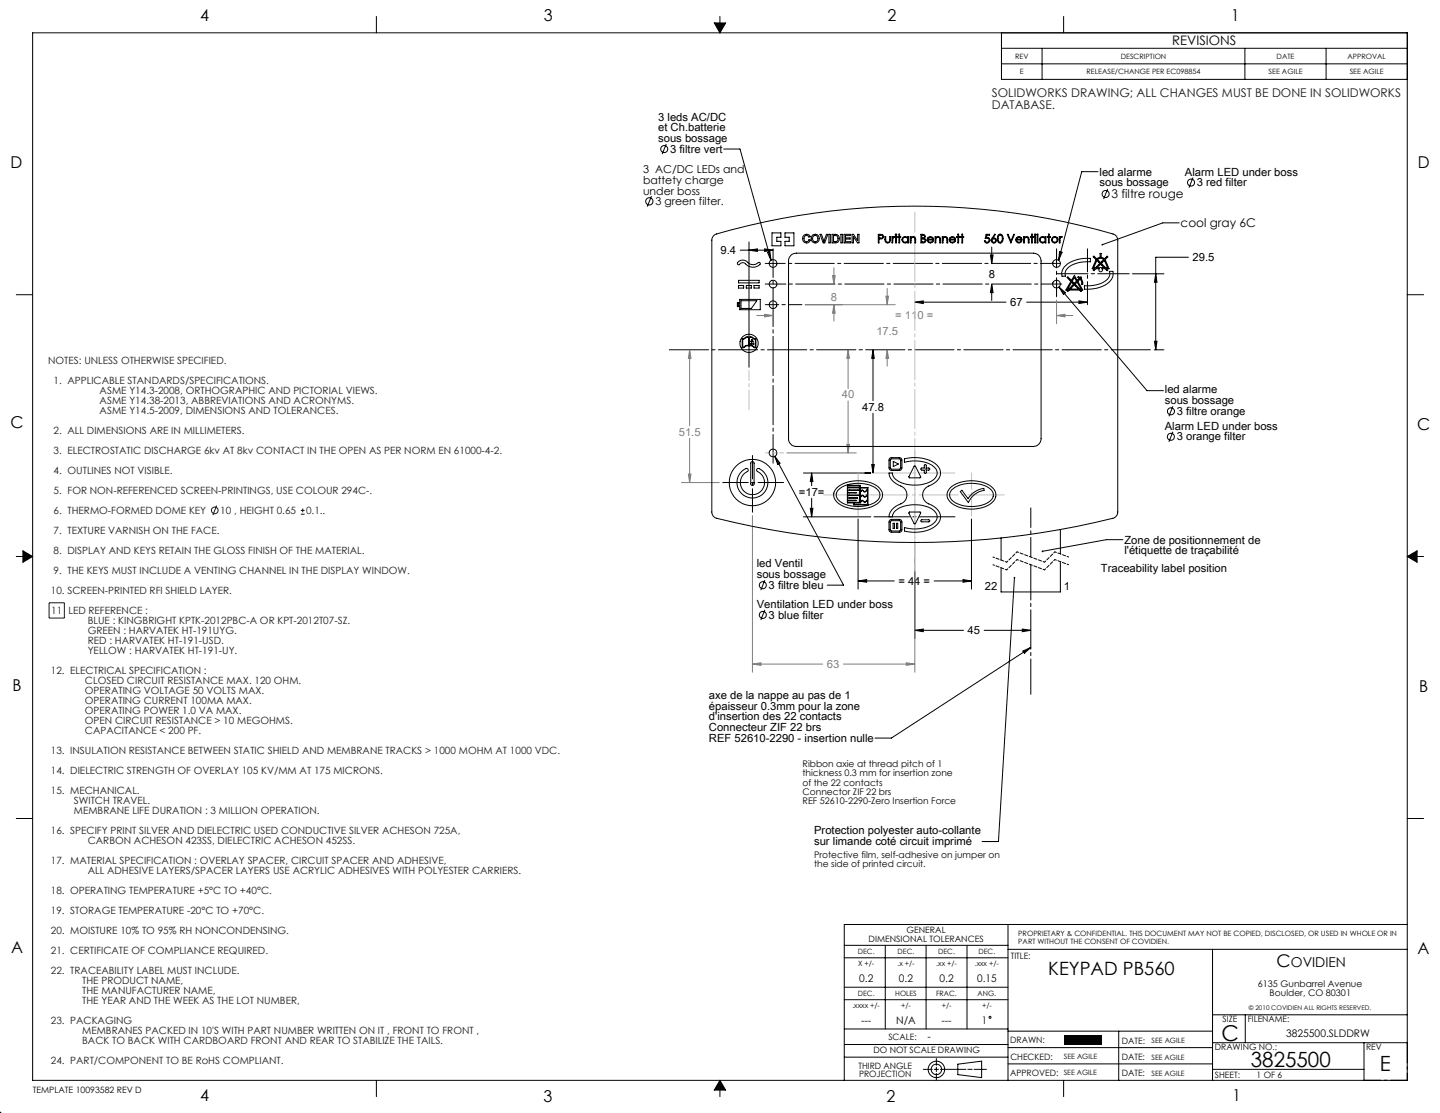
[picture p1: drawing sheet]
<svg xmlns="http://www.w3.org/2000/svg" width="559mm" height="432mm" viewBox="0 0 559 432" stroke-linecap="round" stroke-linejoin="round" font-family="sans-serif">
<g fill="none" stroke="#000" stroke-width=".39">
<path d="M12.7 12.7h533.4v406.4h-533.4zM146.1 6.4v6.3M277.2 8.9h4.4l-2.2 3.8zM279.4 6.4v6.3M388.6 12.7v18.1h157.5M388.6 18.7h157.5M404.4 18.7v12.1M412.7 6.4v6.3M483.1 18.7v12.1M514.6 18.7v12.1M388.6 24.8h157.5M258.6 55.9l-1.6 3.9"/>
<path d="M280.8 57.8h6.4l12 43.2M252.8 76.1l-1.6 4.1M426.1 66.6h-6.3l-9 34.4M429.8 73.3l-1.5 3.9M463 68.9l-1.6 3.9M287.2 97.1h12.8M290.7 97.1l3.2-.5v.9zM290.7 93.9v48.6M296.7 96.6l3.3 .5-3.3 .4zM297.8 97.9l1-.3 .4 3.4zM384.3 98.9h1.1l-.6 3.3zM384.8 95.8v6.4"/>
<path d="M411.2 97.6l.9 .3-1.3 3.1zM457.6 86.5h-6.4l-23.4 8.4M461.2 99.8h-12.7v35.9M6.3 114.3h6.4M355 117.2l3.3-.5v1.1zM355 117.2h35.4M384.8 110.2l.6 3.3h-1.1zM384.8 110.2v6.4M398.4 117.2h23.6M410.9 111.4l34.2 40.2h6.3M410.9 111.4l2.6 2.2-.8 .6zM418.7 116.7l3.3 .5-3.3 .6z"/>
<path d="M439.5 106.2h12.2M448.5 106.2l.5 3.3h-1zM546.1 114.3h6.4M338.8 135.7l.5 3.3h-1zM338.8 135.7v19.8M447.9 135.7h3.8M448 132.4h1l-.5 3.3zM455.2 157.6l-1.6 3.9M300.7 177.1l26.6 49.9h-6.3M300.7 177.1l2 2.6-.9 .5zM338.8 160.3v23.2M455.2 167.5l-1.6 3.9"/>
<path d="M311.8 183.5h26.1M314.4 197.2h1.1l-.5 3.3zM315 183.5l.5 3.3h-1.1zM315 183.5v5M315 193.3v7.2M338.3 180.2h1l-.5 3.3zM6.3 215.9h6.4M8.9 213.7l3.8 2.2-3.8 2.2zM311.8 200.5h26.1M333 201.4v27.2M377 201.4v27.2M435.7 209.4h-6.3l-24.9 4.5"/>
<path d="M546.1 215.9h6.3M546.1 215.9l3.8-2.2v4.4zM296.8 225.1l-1.6 3.9M296.8 236.6l-1.6 3.9M333 225.4l3.3-.5v1zM333 225.4h14M355 221.8v25.9M362.5 225.4h14.5M373.7 224.9l3.3 .5-3.3 .5zM393.7 224.2l-6.2 102.3h-6.4M355 244.5l3.3-.4v1zM355 244.5h18.9"/>
<path d="M381.9 244.5h18.1M396.7 244.1l3.3 .4-3.3 .6zM396.9 252.6l3.1-1.4-2.5 2.2zM400 251.2l-54.1 35.1h-6.4M6.3 317.5h6.4M546.1 317.5h6.4M391.2 358.7v60.4M546.1 358.7h-218.5v60.4M327.6 366.7h63.6M327.6 371.6h63.6M343.5 366.8v32.4M359.4 366.8v32.4"/>
<path d="M375.2 366.8v32.4M391.2 368.3h154.9M470.5 368.3v50.8M327.6 399.2h63.6M327.6 383h63.6M327.6 387.8h63.6M470.5 393.7h75.6M483.2 393.7v10.8M146.1 419.1v6.3M279.4 419.1v6.3M279.4 419.1l2.2 3.8h-4.4zM327.6 405.2h63.6"/>
<path d="M327.6 410.1h63.6M358.3 414.9h3.5M362.5 414.9h1.7M363.4 410.7v2.6M363.4 414.1v1.6M363.4 416.5v2.6M364.9 414.9h9.9M371.7 412.9l9.2-1.2v6.4l-9.2-1.2zM375.6 414.9h1.7M378 414.9h4.8M391.2 400h79.3M391.2 412.7h79.3"/>
<path d="M391.2 406.4h79.3M412.7 419.1v6.3M434.1 400v19.1M470.5 414.9h58.8M470.5 404.5h75.6M529.3 404.5v14.6M-.1 431.8h.6M0 431.7l.1 .1M0 431.3v.5l.4-.4"/>
<circle cx="257.8" cy="57.8" r="1.36"/>
<circle cx="252" cy="78.1" r="1.41"/>
<circle cx="429" cy="75.3" r="1.36"/>
<circle cx="462.2" cy="70.8" r="1.36"/>
<circle cx="454.4" cy="159.6" r="1.36"/>
<circle cx="454.4" cy="169.5" r="1.36"/>
<circle cx="296" cy="227" r="1.36"/>
<circle cx="296" cy="238.6" r="1.36"/>
<circle cx="384.2" cy="394.7" r=".39"/>
<circle cx="363.4" cy="414.9" r="2.02"/>
<circle cx="363.4" cy="414.9" r="3.2"/>
</g>
<path d="M297 110.2h115M546.1 404.5v14.6" fill="none" stroke="#000" stroke-width=".39" stroke-dasharray="15.2 1.3 1.3 1.3" stroke-dashoffset="7.3"/>
<path d="M529.3 419.1h16.8" fill="none" stroke="#000" stroke-width=".39" stroke-dasharray="15.2 1.3 1.3 1.3" stroke-dashoffset="8.8"/>
<path d="M277.2 8.9l2.2 3.8v-3.8zM279.4 8.9v3.8l2.2-3.8zM546.1 215.9h3.8v-2.2zM546.1 215.9l3.8 2.2v-2.2zM279.4 419.1v3.8h2.2zM279.4 419.1l-2.2 3.8h2.2zM8.9 215.9v2.2l3.8-2.2zM8.9 213.7v2.2h3.8z" fill-rule="evenodd" fill="#000"/>
<g fill="none" stroke="#191924" stroke-width=".39">
<path d="M84.1 196.1l-1.5 3.7M116.7 199.5h1.5M116.7 198h1.5M117.5 197.3v1.5M19 233.9h6v5.9h-6z"/>
<circle cx="83.3" cy="198" r="1.29"/>
</g>
<g fill="none" stroke="#808080" stroke-width=".39">
<path d="M312.5 118.2h35M323.1 106.9h1l-.5 3.3zM323.6 118.2l.5 3.3h-1zM323.6 103.9v6.3M323.6 118.2v6.4M343.8 114.9h1l-.5 3.3zM344.3 111.9v6.3M410 116.5v9.1M267.6 135.7v29.5M267.6 135.7l.5 3.3h-1zM293.7 122.4h6.3M296.7 121.9l3.3 .5-3.3 .5z"/>
<path d="M329.1 135.7v15M329.1 135.7l.5 3.3h-1zM344.3 135.7v6.4M344.3 135.7l.5 3.3h-1zM410 122.4l3.3-.5v1zM410 122.4h6.3M329.1 155.6v20.1M267.6 170v17.2M305.3 175.7h27M328.6 172.4h1l-.5 3.3zM264.4 187.2h14.8M267.1 183.9h1l-.5 3.3z"/>
<path d="M292 200v60.8M355 210v50.8M292 257.6h27.2M292 257.6l3.3-.5v1zM327.3 257.6h27.7M351.7 257.1l3.3 .5-3.3 .5z"/>
</g>
<path d="M390.7 218.1l-5.4-2M414.7 219.1l-5.4-2M414.7 216.1l-5.4-2M390.7 221.1l-5.4-2" fill="none" stroke="#000" stroke-width=".39" stroke-dasharray="1.3 .6" stroke-dashoffset=".6"/>
<path d="M394.7 217.1l-4 4M394.7 214.1l-4 4M405.3 218.1l-10.6-4M409.3 217.1l-4 4M409.3 214.1l-4 4M405.3 221.1l-10.6-4" fill="none" stroke="#000" stroke-width=".39" stroke-dasharray="1.3 .6" stroke-dashoffset=".7"/>
<path d="M370.6 200.5h-31.4M400 219.1v50.3" fill="none" stroke="#000" stroke-width=".39" stroke-dasharray="15.2 1.3 1.3 1.3" stroke-dashoffset="1.5"/>
<path d="M297 102.2h114.5" fill="none" stroke="#000" stroke-width=".39" stroke-dasharray="15.2 1.3 1.3 1.3" stroke-dashoffset="7.5"/>
<path d="M297 118.2h14.2" fill="none" stroke="#000" stroke-width=".39" stroke-dasharray="15.2 1.3 1.3 1.3" stroke-dashoffset="10"/>
<path d="M300 96.5v83.2" fill="none" stroke="#000" stroke-width=".39" stroke-dasharray="15.2 1.3 1.3 1.3" stroke-dashoffset="4.1"/>
<path d="M410 96.5v18.6" fill="none" stroke="#000" stroke-width=".39" stroke-dasharray="15.2 1.3 1.3 1.3" stroke-dashoffset="7.8"/>
<path d="M422 96.5v21.7" fill="none" stroke="#000" stroke-width=".39" stroke-dasharray="15.2 1.3 1.3 1.3" stroke-dashoffset="6.3"/>
<path d="M410 106.2h28.2" fill="none" stroke="#000" stroke-width=".39" stroke-dasharray="15.2 1.3 1.3 1.3" stroke-dashoffset="3.1"/>
<path d="M292 176.7v22" fill="none" stroke="#000" stroke-width=".39" stroke-dasharray="15.2 1.3 1.3 1.3" stroke-dashoffset="6.1"/>
<path d="M280.4 187.2h23.7" fill="none" stroke="#000" stroke-width=".39" stroke-dasharray="15.2 1.3 1.3 1.3" stroke-dashoffset="5.3"/>
<path d="M259.5 135.7h187.1" fill="none" stroke="#000" stroke-width=".39" stroke-dasharray="15.2 1.3 1.3 1.3" stroke-dashoffset="-.2"/>
<path d="M400 197.1v19" fill="none" stroke="#000" stroke-width=".39" stroke-dasharray="15.2 1.3 1.3 1.3" stroke-dashoffset="7.6"/>
<path d="M355 219.1v1.4" fill="none" stroke="#c0c0c0" stroke-width=".39" stroke-dasharray="15.2 1.3 1.3 1.3"/>
<path d="M297 175.7h7.1" fill="none" stroke="#c0c0c0" stroke-width=".39" stroke-dasharray="15.2 1.3 1.3 1.3" stroke-dashoffset="13.6"/>
<path d="M290.7 159v-15.2" fill="none" stroke="#c0c0c0" stroke-width=".39" stroke-dasharray="15.2 1.3 1.3 1.3" stroke-dashoffset="7.6"/>
<path d="M319.6 192h70.1" fill="none" stroke="#c0c0c0" stroke-width=".39" stroke-dasharray="15.2 1.3 1.3 1.3" stroke-dashoffset="1.1"/>
<path d="M355 175v33.8" fill="none" stroke="#c0c0c0" stroke-width=".39" stroke-dasharray="15.2 1.3 1.3 1.3" stroke-dashoffset=".3"/>
<path d="M333 183.5v16.6M377 183.5v16.6" fill="none" stroke="#c0c0c0" stroke-width=".39" stroke-dasharray="15.2 1.3 1.3 1.3" stroke-dashoffset="8.9"/>
<path d="M355 82.3v133.8" fill="none" stroke="#c0c0c0" stroke-width=".39" stroke-dasharray="15.2 1.3 1.3 1.3" stroke-dashoffset="7.4"/>
<path d="M370.6 183.5h-31.4" fill="none" stroke="#c0c0c0" stroke-width=".39" stroke-dasharray="15.2 1.3 1.3 1.3" stroke-dashoffset="1.5"/>
<g fill="#000">
<path d="M355 117.2l3.3-.5v1.1zM418.7 116.7l3.3 .5-3.3 .6zM338.8 135.7l.5 3.3h-1zM338.3 180.2h1l-.5 3.3zM315 183.5l.5 3.3h-1.1zM314.4 197.2h1.1l-.5 3.3zM373.7 224.9l3.3 .5-3.3 .5zM333 225.4l3.3-.5v1zM396.7 244.1l3.3 .4-3.3 .6zM355 244.5l3.3-.4v1zM384.8 110.2l.6 3.3h-1.1zM384.3 98.9h1.1l-.6 3.3zM296.7 96.6l3.3 .5-3.3 .4zM290.7 97.1l3.2-.5v.9zM448 132.4h1l-.5 3.3zM448.5 106.2l.5 3.3h-1z"/>
<path d="M393.4 223.9a.34 .34 0 0 0 .1 .6 .34 .34 0 0 0 .5-.3 .34 .34 0 0 0-.3-.4v.4v-.4zM427.6 94.7l-.1 .3 .3-.1-.3 .1a.34 .34 0 0 0 .4 .2 .34 .34 0 0 0 .2-.5 .34 .34 0 0 0-.5 0zM404.2 213.7v.3l.3-.1-.3 .1a.34 .34 0 0 0 .5 .2 .34 .34 0 0 0 .1-.6 .34 .34 0 0 0-.6 .1z"/>
</g>
<path d="M296.7 121.9l3.3 .5-3.3 .5zM410 122.4l3.3-.5v1zM329.1 135.7l.5 3.3h-1zM328.6 172.4h1l-.5 3.3zM323.1 106.9h1l-.5 3.3zM323.6 118.2l.5 3.3h-1zM267.1 183.9h1l-.5 3.3zM267.6 135.7l.5 3.3h-1zM292 257.6l3.3-.5v1zM351.7 257.1l3.3 .5-3.3 .5zM343.8 114.9h1l-.5 3.3zM344.3 135.7l.5 3.3h-1z" fill="#808080"/>
<g fill="none" stroke="#000" stroke-width=".39">
<path d="M277 91.4l.3-.3a276.9 276.9 0 0 1 155.3 0l.9 .9 .2 1.2v105.4a2.48 2.48 0 0 1-1.9 2.5 316.9 316.9 0 0 1-154.4-.3l-.9-1-.3-1.2v-105.4l.3-1.2zM299.6 90.3h3.4v1.7h-1.6v1.6h1.6v1.8h-3.4zM304.6 90.3h3.5v5.1h-3.5v-1.8h1.6v-1.6h-1.6zM306.9 99.1l.9-.6 1.2-.3h92a3 3 0 0 1 3 3v69a3 3 0 0 1-3 3h-92a3 3 0 0 1-3-3v-69l.2-1.1zM312 91.3a1.48 1.48 0 0 1 2.4 .6l-.5 .1a1.08 1.08 0 0 0-1.6-.5 1.08 1.08 0 0 0-.3 1.6 .95 .95 0 0 0 1.7 .4l.2-.5 .5 .1a1.63 1.63 0 0 1-2.5 .8 1.63 1.63 0 0 1 .1-2.6zM318.2 90.9h.6l.9 2.7 1-2.7h.5l-1.2 3.3h-.6zM321.7 90.9h.5v3.3h-.5zM322.9 90.9a2.08 2.08 0 0 1 2.8 1.1 1.65 1.65 0 0 1-1.6 2.2h-1.2zM323.5 91.4a1.27 1.27 0 0 1 1.7 1.2 1.27 1.27 0 0 1-1.7 1.2zM326.3 90.9h.6v3.3h-.6zM327.6 90.9h2.4v.5h-1.9v.9h1.8v.4h-1.8v1.1h2v.4h-2.5zM330.7 90.9h.5l1.6 2.4v-2.4h.5v3.3h-.5l-1.6-2.4v2.4h-.5z"/>
<path d="M340.8 90.9h.7a1.01 1.01 0 0 1 1.4 1 1.01 1.01 0 0 1-1.5 .8h-.3v1.5h-.3zM341.1 91.3h.6a.6 .6 0 0 1 .8 .5 .6 .6 0 0 1-.8 .6h-.6zM343.4 91.8h.3v1.1a.81 .81 0 0 0 .8 1.1 .81 .81 0 0 0 .8-1.1v-1.1h.2v1.2a1.09 1.09 0 0 1-1.1 1.3 1.09 1.09 0 0 1-1-1.3zM346.1 91.8h.3v.4l.5-.4 .4 .1a1.25 1.25 0 0 0-.9 1.5v.8h-.3zM347.6 91.8h.2v2.4h-.2zM348.8 90.8h.3v1h.4v.3h-.4v2.1h-.3v-2.1h-.4v-.3h.4zM350.4 92a1.26 1.26 0 0 1 1.8 .3v-.5h.3v2.4h-.3v-.4a1.27 1.27 0 0 1-1.8 .1 1.27 1.27 0 0 1 0-1.9zM353.2 91.8h.3v.5l.9-.5 .6 .2 .3 .6v1.6h-.3v-1.1a.83 .83 0 0 0-.9-1 .83 .83 0 0 0-.6 1.2v.9h-.3zM357.4 90.9h.6a.84 .84 0 0 1 1 .5 .84 .84 0 0 1-.3 1 .93 .93 0 0 1 .6 1.1 .93 .93 0 0 1-1.1 .7h-.8zM357.6 92.7a.78 .78 0 0 1 1.1 0 .78 .78 0 0 1 0 1.1l-1.1 .1zM357.6 91.3l1 .1a.69 .69 0 0 1-.1 .9 .69 .69 0 0 1-.9 0zM360.1 92.2a1.24 1.24 0 0 1 1.4-.3 1.24 1.24 0 0 1 .8 1.2h-2.2l.6 .8 1.4-.3a1.24 1.24 0 0 1-1.8 .5 1.24 1.24 0 0 1-.2-1.9z"/>
<path d="M360.4 92.3a.99 .99 0 0 1 1.6 .5h-1.8zM362.9 91.8h.2v.5l1-.5 .6 .2 .3 2.2h-.3v-1.1a.84 .84 0 0 0-1-1 .84 .84 0 0 0-.6 1.2v.9h-.2zM365.7 91.8h.2v.5l1-.5 .6 .2 .3 2.2h-.3v-1.1a.84 .84 0 0 0-1-1 .84 .84 0 0 0-.6 1.2v.9h-.2zM368.7 92.2a1.22 1.22 0 0 1 1.4-.3 1.22 1.22 0 0 1 .7 1.2h-2.1l.5 .8h.6l.6-.4 .3 .1a1.24 1.24 0 0 1-1.8 .5 1.24 1.24 0 0 1-.2-1.9zM369 92.3a.99 .99 0 0 1 1.5 .5h-1.8zM371.7 90.8h.3v1h.4v.3h-.4v2.1h-.3v-2.1h-.4v-.3h.4zM373.3 90.8h.3v1h.4v.3h-.4v2.1h-.3v-2.1h-.4v-.3h.4zM382.7 90.9h1.3v.4h-1.1l-.2 .8a1.09 1.09 0 0 1 1.4 .8 1.09 1.09 0 0 1-.8 1.3 1.09 1.09 0 0 1-1.3-.8h.3a.8 .8 0 0 0 1 .5 .8 .8 0 0 0 .5-1.1 .8 .8 0 0 0-1.2-.3l-.3 .1zM386 90.8l.2 .2-.8 1.4a1.04 1.04 0 0 1 1.2 1 1.04 1.04 0 0 1-1.4 .9 1.04 1.04 0 0 1-.4-1.6zM387.3 91.2a1.19 1.19 0 0 1 1.6-.1 1.19 1.19 0 0 1 .4 1.5 1.22 1.22 0 0 1-1.2 1.7 1.22 1.22 0 0 1-1.1-1.7zM387.7 91.3l.2-.1a1.4 1.4 0 0 1 1.1 1.4 1.4 1.4 0 0 1-1.1 1.3l-.6-.9zM390.9 90.9h.3l1.1 2.6 1.1-2.6h.3l-1.4 3.3z"/>
<path d="M394.4 92.2a1.24 1.24 0 0 1 1.5-.3 1.24 1.24 0 0 1 .7 1.2h-2.1l.5 .8 1.5-.3a1.24 1.24 0 0 1-1.8 .5 1.24 1.24 0 0 1-.3-1.9zM394.8 92.3a.95 .95 0 0 1 1.5 .5h-1.8zM397.2 91.8h.3v.5l.9-.5 .6 .2 .3 .6v1.6h-.3v-1.1a.84 .84 0 0 0-.9-1 .84 .84 0 0 0-.6 1.2v.9h-.3zM400.3 90.8h.3v1h.4v.3h-.4v2.1h-.3v-2.1h-.4v-.3h.4zM401.5 91.8h.3v2.4h-.3zM402.5 90.8h.3v3.4h-.3zM403.8 92a1.22 1.22 0 0 1 1.8 .3v-.5h.3v2.4h-.3v-.4a1.25 1.25 0 0 1-1.9 .1 1.25 1.25 0 0 1 .1-1.9zM406.9 90.8h.2v1h.5v.3h-.5v2.1h-.2v-2.1h-.5v-.3h.5zM411.1 91.8h.2v.4l.5-.4 .4 .1a1.25 1.25 0 0 0-.9 1.5v.8h-.2zM424.5 99.4l.9 .8-.3 .3-.9-.8zM426.9 98.3h.4v1.5l1 .4 .6 .6 1.5 3.4h-1l.5 .5-.3 .3-.8-.8h-1.2a.7 .7 0 0 1 0 1 .7 .7 0 0 1-1 0 .7 .7 0 0 1 0-1h-1.3l-.8 .8-.3-.3 .5-.5h-.9l1.5-3.3 .7-.8 .9-.3zM429.6 99.4l.3 .3-.9 .8-.2-.3z"/>
<path d="M286.5 117.8h.6v.8h-.6zM286.6 110.8h2v1h-2zM286.6 108.8h8v.9h-8zM286.6 101.5a2.79 2.79 0 0 1 4.1 .7 3.4 3.4 0 0 0 3.9-.4l.4 .3a3.1 3.1 0 0 1-4.4 1.2l-.7-.4a1.78 1.78 0 0 0-3.1-.2l-.7-.5zM287.1 116.2h7.9v4h-7.9v-1.2l-1-.1v-1.4l1-.1zM287.6 116.7h6.1l-2.1 3h-4zM289.6 110.8h2v1h-2zM292.6 110.8h2v1h-2zM413 103.6a12.6 12.6 0 0 1 10.1-3.3v1.3a10.9 10.9 0 0 0-9.3 3.1 2.83 2.83 0 0 0-.3 2.5h-1.4a3.8 3.8 0 0 1 .9-3.6zM414.4 107.4l.8 .9-.3 .3-.8-.9zM414.9 112.5h4M414.9 111.9l.3 .3-.8 .9-.3-.3z"/>
<path d="M415.2 112.2h3.5M415.2 108.8l.3-.2 .8 .8-.2 .3zM415.6 109.2l-2 3.3h.7M415.8 108.8l1.1-2 1.1 2M415.9 109.5l-1.6 2.7h.4M416.1 110.8l.2 .3-.8 .8-.3-.2zM416.1 109.1l.8-1.5 .9 1.5M416.3 110l.9-.3 .3 .8-.9 .3zM417.5 109.4l.8-.8 .3 .2-.8 .9zM417.8 110.8l.8 .9-.3 .2-.8-.8zM418 109.5l1.5 2.7h-.4M418.3 109.2l1.9 3.3h-.7"/>
<path d="M418.9 111.9l.8 .9-.2 .3-.9-.9zM419.2 107.7l-.8-.5-.1 .4 .6 .4M419.5 108l.5 1.1 .2 1.2h-.4l-.1-1.1-.5-.9M419.5 107.4l.2 .3-.8 .9-.3-.3zM420.8 110.8a10.8 10.8 0 0 0 9.4-3 2.54 2.54 0 0 0 .3-2.5h1.4a5.2 5.2 0 0 1-4.1 5.8l-3.3 .9-3.7 .2zM425.4 100.8h.1M425.9 100.8a1.66 1.66 0 0 1 2.4-.1l-.7 .7 .3 .2 .7-.6 1.2 2.8h-1.3l.3-.2-.9-.8-.3 .2 .8 .8h-2.7l.8-.8-.3-.2-.8 .8 .2 .2h-1.2l1.2-2.7 .6 .5 .3-.2zM426.8 101.6l.8 .3-.2 .9-.9-.3zM288 131.4l.9-.2a3.3 3.3 0 0 1 3.2-.3l1.2 .5v3.5l-.8-.2a3.3 3.3 0 0 0-3.3-.3l-.7 .5h-.5zM288.2 131.6l1.5-.7 .9 .1v3.1h-1.2l-1.2 .6zM290.8 131a1.54 1.54 0 0 1 1.8 .6h.5v3.1l-1.2-.6h-1.1zM291.3 132.4h.9v.9l.3 .2h-1.2l.3-.1v-.9z"/>
<path d="M291.5 179.2l.7-.1 .4 .6v8a.65 .65 0 0 1-.6 .7 .65 .65 0 0 1-.7-.7v-8zM345.3 177.8l.7-.3h3a.96 .96 0 0 1 1 1v3a1.03 1.03 0 0 1-1 1h-3l-.7-.3-.3-.7v-3zM345.6 178.1h3.8v3.8h-3.8zM346.6 179l2 1-2 1zM287.9 182.8a1.84 1.84 0 0 1 2.3-.9l.1 .7a4.8 4.8 0 0 0-1.4 8.2 4.8 4.8 0 0 0 7.8-3 5.2 5.2 0 0 0-3-5.2v-.5l.3-.3a6 6 0 0 1 3.2 8.2 6 6 0 0 1-8.6 2.3 6 6 0 0 1-1.4-8.8zM324.7 189.4a13.5 13.5 0 0 1 16.6 0 3.9 3.9 0 0 1-1.4 6.4 13.9 13.9 0 0 1-15.2-1.1 3.6 3.6 0 0 1 0-5.3zM325.2 190.2a12.6 12.6 0 0 1 12.4-2 4.2 4.2 0 0 1 3.7 4.7 8.7 8.7 0 0 1-8 3.6 9.4 9.4 0 0 1-8.5-3.3 2.56 2.56 0 0 1 .4-3zM328.8 188.3h5v.8h3v6.8h-5.5v-.8h-2.5zM329 188.5h4.6v6.4h-4.6zM329.5 189.1h3.6v.2h-3.6zM329.5 190.1l3.6 .1zM329.5 192.1h3.6v.2h-3.6z"/>
<path d="M329.5 191.1h2.7v.2h-2.7zM329.5 193.1h3.2v.2h-3.2zM329.5 194.1h2.7v.2h-2.7zM333.8 189.3h2.8v6.4h-5.1v-.6h2.3zM334.4 192.2l.3-.1 .9 .6 .8-.6-.8 .8-1-.6-.6 .5zM334.4 194.1h.3l.8 .6 .9-.6v.2l-.8 .6-.9-.6-.7 .5zM334.4 190.1l1.2 .6 .8-.7-.4 .7-.5 .2a.76 .76 0 0 0-.7-.6 .76 .76 0 0 0-.8 .4zM345 183.5h1.3a5.2 5.2 0 0 0 4.5 4.1 13.1 13.1 0 0 0 11.9-1.9 3.2 3.2 0 0 0-1.2-5.3 14.3 14.3 0 0 0-10.5-1v-1.4a13.7 13.7 0 0 1 12.8 2.7 4.3 4.3 0 0 1-1.5 6.9l-.9 .5a3.9 3.9 0 0 0-3.4 3.9 3.9 3.9 0 0 0 3.4 3.9 5 5 0 0 1 3.3 6.1 10.4 10.4 0 0 1-10.1 4.5l-3.6-.5v-1.3a13 13 0 0 0 11.8-2.1 3.2 3.2 0 0 0-1.4-5.3 13.7 13.7 0 0 0-13.9 .8l-.9 1.2-.3 1.2h-1.3a6.1 6.1 0 0 1 4.6-5 3.8 3.8 0 0 0 2.3-4.1 3.8 3.8 0 0 0-3.3-3.3l-2.4-1.7-.9-1.4zM352.7 198.8h4.6l-2.1 4.4-.5-.1zM354.8 180.8h.4l2.1 4.2-.1 .3-4.2 .1-.3-.2zM357.4 181.7l1.3-.1v-1a.39 .39 0 0 1 .4-.4 .39 .39 0 0 1 .3 .4v1h1a.4 .4 0 0 1 .4 .4 .4 .4 0 0 1-.4 .4h-1v.9a.39 .39 0 0 1-.3 .4 .39 .39 0 0 1-.4-.4v-.9h-1.2zM359.1 182h.1"/>
<path d="M368.7 189.4a13.5 13.5 0 0 1 16.6 0 3.9 3.9 0 0 1-1.4 6.4 14 14 0 0 1-15.2-1.1 3.6 3.6 0 0 1 0-5.3zM369.4 190a13 13 0 0 1 14.9-.3 2.95 2.95 0 0 1-.7 5.1 13.4 13.4 0 0 1-14.2-.7l-.4-.6a2.7 2.7 0 0 1 .4-3.5zM372.6 190.7l.7-.5 2.4 3.3a8.5 8.5 0 0 1 6.1-4l.1 .7a7.8 7.8 0 0 0-6.1 4.8zM345.3 201.8l.7-.3h3a1.02 1.02 0 0 1 1 1v3a.96 .96 0 0 1-1 1h-3a.96 .96 0 0 1-1-1v-3zM345.6 202.2h3.8v3.7h-3.8zM346.6 203h.5v2h-.5zM347.9 203h.5v2h-.5zM357.3 201.9l.4-.3h2.7a.41 .41 0 0 1 .4 .5 .41 .41 0 0 1-.4 .4h-2.7zM388.5 208.7v8.6M411.5 205.4v9.5M411.5 217.9v11.8h-23v-9.4"/>
<circle cx="316.4" cy="92.6" r="1.66"/>
<circle cx="316.4" cy="92.5" r="1.17"/>
<circle cx="347.7" cy="91" r=".26"/>
<circle cx="351.3" cy="93" r=".97"/>
<circle cx="385.7" cy="93.3" r=".69"/>
<circle cx="401.7" cy="91" r=".26"/>
<circle cx="404.6" cy="93" r=".98"/>
<circle cx="409.3" cy="93" r=".95"/>
<circle cx="409.3" cy="93" r="1.25"/>
<circle cx="300" cy="102.2" r="1.51"/>
<circle cx="300" cy="118.2" r="1.5"/>
<circle cx="300" cy="110.2" r="1.5"/>
<circle cx="410" cy="110.2" r="1.51"/>
<circle cx="410" cy="102.2" r="1.5"/>
<circle cx="290.7" cy="133.2" r="3.5"/>
<circle cx="291.8" cy="131.9" r=".25"/>
<circle cx="300" cy="175.7" r="1.5"/>
<circle cx="292" cy="187.2" r="9"/>
</g>
<path d="M412.8 401.7h14.8v3.8h-14.8z" fill="#000"/>
<text font-size="8.5" x="474" y="403.8">C</text>
<g font-size="8.1">
<text x="485.4" y="414">3825500</text>
<text x="535.4" y="415.6">E</text>
</g>
<text font-size="7.1" x="406.8" y="378.1">KEYPAD PB560</text>
<text font-size="6.8" x="495.4" y="375.2">C</text>
<g font-size="6.3">
<text x="77.6" y="8">4</text>
<text x="211" y="8.1">3</text>
<text x="344.3" y="8.1">2</text>
<text x="477.8" y="8.1">1</text>
<text x="4" y="65.2">D</text>
<text x="550.1" y="65.2">D</text>
<text x="4.1" y="166.2">C</text>
<text x="549.9" y="166.7">C</text>
<text x="4.8" y="268.1">B</text>
<text x="550.7" y="268.4">B</text>
<text x="4.3" y="369.9">A</text>
<text x="550.1" y="370">A</text>
<text x="77.6" y="427.1">4</text>
<text x="210.9" y="427.4">3</text>
<text x="344" y="427.4">2</text>
<text x="478.3" y="427">1</text>
</g>
<text font-size="5.3" x="500.9" y="375.2">OVIDIEN</text>
<text font-size="5.1" x="454.9" y="17.6">REVISIONS</text>
<g font-size="4.7" fill="#191924">
<text x="384.9" y="37.8">SOLIDWORKS DRAWING; ALL CHANGES MUST BE DONE IN SOLIDWORKS</text>
<text x="384.9" y="42.3">DATABASE.</text>
</g>
<g font-size="4.7">
<text x="431.3" y="76.8">3 filtre rouge</text>
<text x="458.2" y="88.2">cool gray 6C</text>
</g>
<g font-size="4.4">
<text x="255.4" y="46.8">3 leds AC/DC</text>
<text x="255.4" y="50.9">et Ch.batterie</text>
<text x="255.4" y="55.1">sous bossage</text>
<text x="260" y="59.3">3 filtre vert</text>
<text x="426.7" y="68.1">led alarme</text>
<text x="459.8" y="68.1">Alarm LED under boss</text>
<text x="426.7" y="72.3">sous bossage</text>
<text x="464.5" y="72.3">3 red filter</text>
<text x="279.6" y="98.5">9.4</text>
<text x="462.8" y="101.2">29.5</text>
<text x="383.7" y="108">8</text>
<text x="392" y="118.7">67</text>
<text x="452" y="152.7">led alarme</text>
<text x="334.6" y="159.3">47.8</text>
<text x="452" y="156.8">sous bossage</text>
<text x="456.7" y="161">3 filtre orange</text>
<text x="452" y="166.7">Alarm LED under boss</text>
<text x="456.6" y="170.9">3 orange filter</text>
<text x="310" y="192.3">=17=</text>
<text x="436.3" y="210.9">Zone de positionnement de</text>
<text x="436.3" y="215.1">l'étiquette de traçabilité</text>
<text x="293.7" y="220.1">led Ventil</text>
<text x="293.7" y="224.3">sous bossage</text>
<text x="348.6" y="226.8">= 44 =</text>
<text x="427.2" y="222.1">Traceability label position</text>
<text x="298.3" y="228.5">3 filtre bleu</text>
<text x="382.2" y="229.1">22</text>
<text x="412.8" y="229">1</text>
<text x="293.7" y="235.8">Ventilation LED under boss</text>
<text x="298.3" y="240">3 blue filter</text>
<text x="375.5" y="246">45</text>
<text x="275.1" y="271.1">axe de la nappe au pas de 1</text>
<text x="275.1" y="275.3">épaisseur 0.3mm pour la zone</text>
<text x="275.1" y="279.5">d'insertion des 22 contacts</text>
<text x="275.1" y="283.6">Connecteur ZIF 22 brs</text>
<text x="275.1" y="287.8">REF 52610-2290 - insertion nulle</text>
<text x="315.9" y="323.7">Protection polyester auto-collante</text>
<text x="315.9" y="327.9">sur limande coté circuit imprimé</text>
</g>
<g font-size="4.4" fill="#808080">
<text x="322.4" y="116.7">8</text>
<text x="347.4" y="123.8">= 110 =</text>
<text x="340.1" y="129.9">17.5</text>
<text x="326.7" y="154.6">40</text>
<text x="263.4" y="169">51.5</text>
<text x="320.8" y="259.1">63</text>
</g>
<g font-size="4.2">
<text x="249.5" y="67">3 AC/DC LEDs and</text>
<text x="249.5" y="71.2">battety charge</text>
<text x="249.5" y="75.5">under boss</text>
<text x="254.3" y="79.7">3 green filter.</text>
</g>
<g font-size="4.1">
<text x="333.4" y="380.8">0.2</text>
<text x="348.8" y="380.9">0.2</text>
<text x="364.6" y="380.9">0.2</text>
<text x="379.2" y="380.8">0.15</text>
<text x="334.2" y="397.4">---</text>
<text x="347.7" y="397.3">N/A</text>
<text x="365.3" y="397.3">---</text>
<text x="380.9" y="397.4">1</text>
<text x="359.9" y="403.7">-</text>
<text x="499.1" y="402.5">3825500.SLDDRW</text>
</g>
<g font-size="3.9" fill="#191924">
<text x="18.7" y="141.3">NOTES: UNLESS OTHERWISE SPECIFIED.</text>
<text x="20.8" y="149">1. APPLICABLE STANDARDS/SPECIFICATIONS.</text>
<text x="38.7" y="152.9">ASME Y14.3-2008, ORTHOGRAPHIC AND PICTORIAL VIEWS.</text>
<text x="38.7" y="156.8">ASME Y14.38-2013, ABBREVIATIONS AND ACRONYMS.</text>
<text x="38.7" y="160.7">ASME Y14.5-2009, DIMENSIONS AND TOLERANCES.</text>
<text x="20.8" y="168.4">2. ALL DIMENSIONS ARE IN MILLIMETERS.</text>
<text x="20.8" y="176.2">3. ELECTROSTATIC DISCHARGE 6kv AT 8kv CONTACT IN THE OPEN AS PER NORM EN 61000-4-2.</text>
<text x="20.8" y="183.9">4. OUTLINES NOT VISIBLE.</text>
<text x="20.8" y="191.7">5. FOR NON-REFERENCED SCREEN-PRINTINGS, USE COLOUR 294C-.</text>
<text x="20.8" y="199.5">6. THERMO-FORMED DOME KEY</text>
<text x="85.5" y="199.5">10 , HEIGHT 0.65</text>
<text x="118.8" y="199.5">0.1..</text>
<text x="20.8" y="207.2">7. TEXTURE VARNISH ON THE FACE.</text>
<text x="20.8" y="215">8. DISPLAY AND KEYS RETAIN THE GLOSS FINISH OF THE MATERIAL.</text>
<text x="20.8" y="222.7">9. THE KEYS MUST INCLUDE A VENTING CHANNEL IN THE DISPLAY WINDOW.</text>
<text x="19.7" y="230.5">10. SCREEN-PRINTED RFI SHIELD LAYER.</text>
<text x="19.9" y="238.2">11</text>
<text x="26.5" y="238.3">LED REFERENCE :</text>
<text x="34" y="242.1">BLUE : KINGBRIGHT KPTK-2012PBC-A OR KPT-2012T07-SZ.</text>
<text x="34" y="246">GREEN : HARVATEK HT-191UYG.</text>
<text x="34" y="249.9">RED : HARVATEK HT-191-USD.</text>
<text x="34" y="253.8">YELLOW : HARVATEK HT-191-UY.</text>
<text x="19.7" y="261.6">12. ELECTRICAL SPECIFICATION :</text>
<text x="33" y="265.4">CLOSED CIRCUIT RESISTANCE MAX. 120 OHM.</text>
<text x="33" y="269.3">OPERATING VOLTAGE 50 VOLTS MAX.</text>
<text x="33" y="273.2">OPERATING CURRENT 100MA MAX.</text>
<text x="33" y="277.1">OPERATING POWER 1.0 VA MAX.</text>
<text x="33" y="281">OPEN CIRCUIT RESISTANCE &gt; 10 MEGOHMS.</text>
<text x="33" y="284.8">CAPACITANCE &lt; 200 PF.</text>
<text x="19.8" y="292.6">13. INSULATION RESISTANCE BETWEEN STATIC SHIELD AND MEMBRANE TRACKS &gt; 1000 MOHM AT 1000 VDC.</text>
<text x="19.7" y="300.4">14. DIELECTRIC STRENGTH OF OVERLAY 105 KV/MM AT 175 MICRONS.</text>
<text x="19.7" y="308.1">15. MECHANICAL.</text>
<text x="28.7" y="312">SWITCH TRAVEL.</text>
<text x="28.7" y="315.9">MEMBRANE LIFE DURATION : 3 MILLION OPERATION.</text>
<text x="19.7" y="323.6">16. SPECIFY PRINT SILVER AND DIELECTRIC USED CONDUCTIVE SILVER ACHESON 725A,</text>
<text x="34" y="327.5">CARBON ACHESON 423SS, DIELECTRIC ACHESON 452SS.</text>
<text x="19.7" y="335.3">17. MATERIAL SPECIFICATION : OVERLAY SPACER, CIRCUIT SPACER AND ADHESIVE,</text>
<text x="34.1" y="339.2">ALL ADHESIVE LAYERS/SPACER LAYERS USE ACRYLIC ADHESIVES WITH POLYESTER CARRIERS.</text>
<text x="19.7" y="346.9">18. OPERATING TEMPERATURE +5°C TO +40°C.</text>
<text x="19.7" y="354.7">19. STORAGE TEMPERATURE -20°C TO +70°C.</text>
<text x="19.7" y="362.4">20. MOISTURE 10% TO 95% RH NONCONDENSING.</text>
<text x="19.7" y="370.2">21. CERTIFICATE OF COMPLIANCE REQUIRED.</text>
<text x="19.7" y="378">22. TRACEABILITY LABEL MUST INCLUDE.</text>
<text x="31.9" y="381.8">THE PRODUCT NAME,</text>
<text x="31.9" y="385.7">THE MANUFACTURER NAME,</text>
<text x="31.9" y="389.6">THE YEAR AND THE WEEK AS THE LOT NUMBER,</text>
<text x="19.7" y="397.4">23. PACKAGING</text>
<text x="31.9" y="401.3">MEMBRANES PACKED IN 10'S WITH PART NUMBER WRITTEN ON IT , FRONT TO FRONT ,</text>
<text x="31.9" y="405.1">BACK TO BACK WITH CARDBOARD FRONT AND REAR TO STABILIZE THE TAILS.</text>
<text x="19.7" y="412.9">24. PART/COMPONENT TO BE RoHS COMPLIANT.</text>
</g>
<g font-size="3.5">
<text x="311.4" y="297.7">Ribbon axie at thread pitch of 1</text>
<text x="311.4" y="301.2">thickness 0.3 mm for insertion zone</text>
<text x="311.4" y="304.7">of the 22 contacts</text>
<text x="311.4" y="308.3">Connector ZIF 22 brs</text>
<text x="311.4" y="311.8">REF 52610-2290-Zero Insertion Force</text>
<text x="315.9" y="333">Protective film, self-adhesive on jumper on</text>
<text x="315.9" y="336.5">the side of printed circuit.</text>
<text x="488.1" y="382.9">6135 Gunbarrel Avenue</text>
<text x="492.7" y="386.5">Boulder, CO 80301</text>
</g>
<g font-size="3.4">
<text x="337.1" y="365.5">DIMENSIONAL TOLERANCES</text>
<text x="351.8" y="362">GENERAL</text>
<text x="392.2" y="372.1">TITLE:</text>
<text x="474.4" y="396.7">SIZE</text>
<text x="484.2" y="396.7">FILENAME:</text>
<text x="344.7" y="403.6">SCALE:</text>
<text x="392" y="404.8">DRAWN:</text>
<text x="435.3" y="405">DATE:</text>
<text x="471.4" y="407.3">DRAWING NO.:</text>
<text x="530.1" y="407.3">REV</text>
<text x="339" y="408.7">DO NOT SCALE DRAWING</text>
<text x="392.1" y="411.1">CHECKED:</text>
<text x="435.3" y="411.2">DATE:</text>
<text x="333.1" y="414.8">THIRD ANGLE</text>
<text x="333.4" y="418">PROJECTION</text>
<text x="392" y="417.3">APPROVED:</text>
<text x="435.3" y="417.4">DATE:</text>
<text x="471.4" y="418.3">SHEET:</text>
<text x="487.6" y="418.3">1 OF 6</text>
<text x="12.7" y="424.1">TEMPLATE 10093582 REV D</text>
</g>
<g font-size="2.8">
<text x="393.9" y="22.8">REV</text>
<text x="434.9" y="22.8">DESCRIPTION</text>
<text x="495.4" y="22.8">DATE</text>
<text x="522.9" y="22.8">APPROVAL</text>
<text x="395.8" y="28.8">E</text>
<text x="421.6" y="28.8">RELEASE/CHANGE PER EC098854</text>
<text x="492.3" y="28.8">SEE AGILE</text>
<text x="523.8" y="28.8">SEE AGILE</text>
<text x="395.2" y="363.3">PROPRIETARY &amp; CONFIDENTIAL. THIS DOCUMENT MAY NOT BE COPIED, DISCLOSED, OR USED IN WHOLE OR IN</text>
<text x="332.9" y="370.2">DEC.</text>
<text x="348.3" y="370.2">DEC.</text>
<text x="364.1" y="370.2">DEC.</text>
<text x="379.7" y="370.2">DEC.</text>
<text x="395.2" y="366.1">PART WITHOUT THE CONSENT OF COVIDIEN.</text>
<text x="333" y="374.8">X +/-</text>
<text x="348.3" y="374.8">.x +/-</text>
<text x="363.3" y="374.8">.xx +/-</text>
<text x="378.3" y="374.8">.xxx +/-</text>
<text x="332.9" y="386.4">DEC.</text>
<text x="347.4" y="386.3">HOLES</text>
<text x="363.3" y="386.3">FRAC.</text>
<text x="379.4" y="386.3">ANG.</text>
<text x="330.8" y="391.1">.xxxx +/-</text>
<text x="349.7" y="391.1">+/-</text>
<text x="365.5" y="391.1">+/-</text>
<text x="381.1" y="391.1">+/-</text>
<text x="446.9" y="404.8">SEE AGILE</text>
<text x="412.9" y="410.7">SEE AGILE</text>
<text x="446.8" y="411.3">SEE AGILE</text>
<text x="412.8" y="417.1">SEE AGILE</text>
<text x="446.8" y="417.3">SEE AGILE</text>
</g>
<text font-size="2.5" x="484.7" y="392">© 2010 COVIDIEN ALL RIGHTS RESERVED.</text>
</svg>
